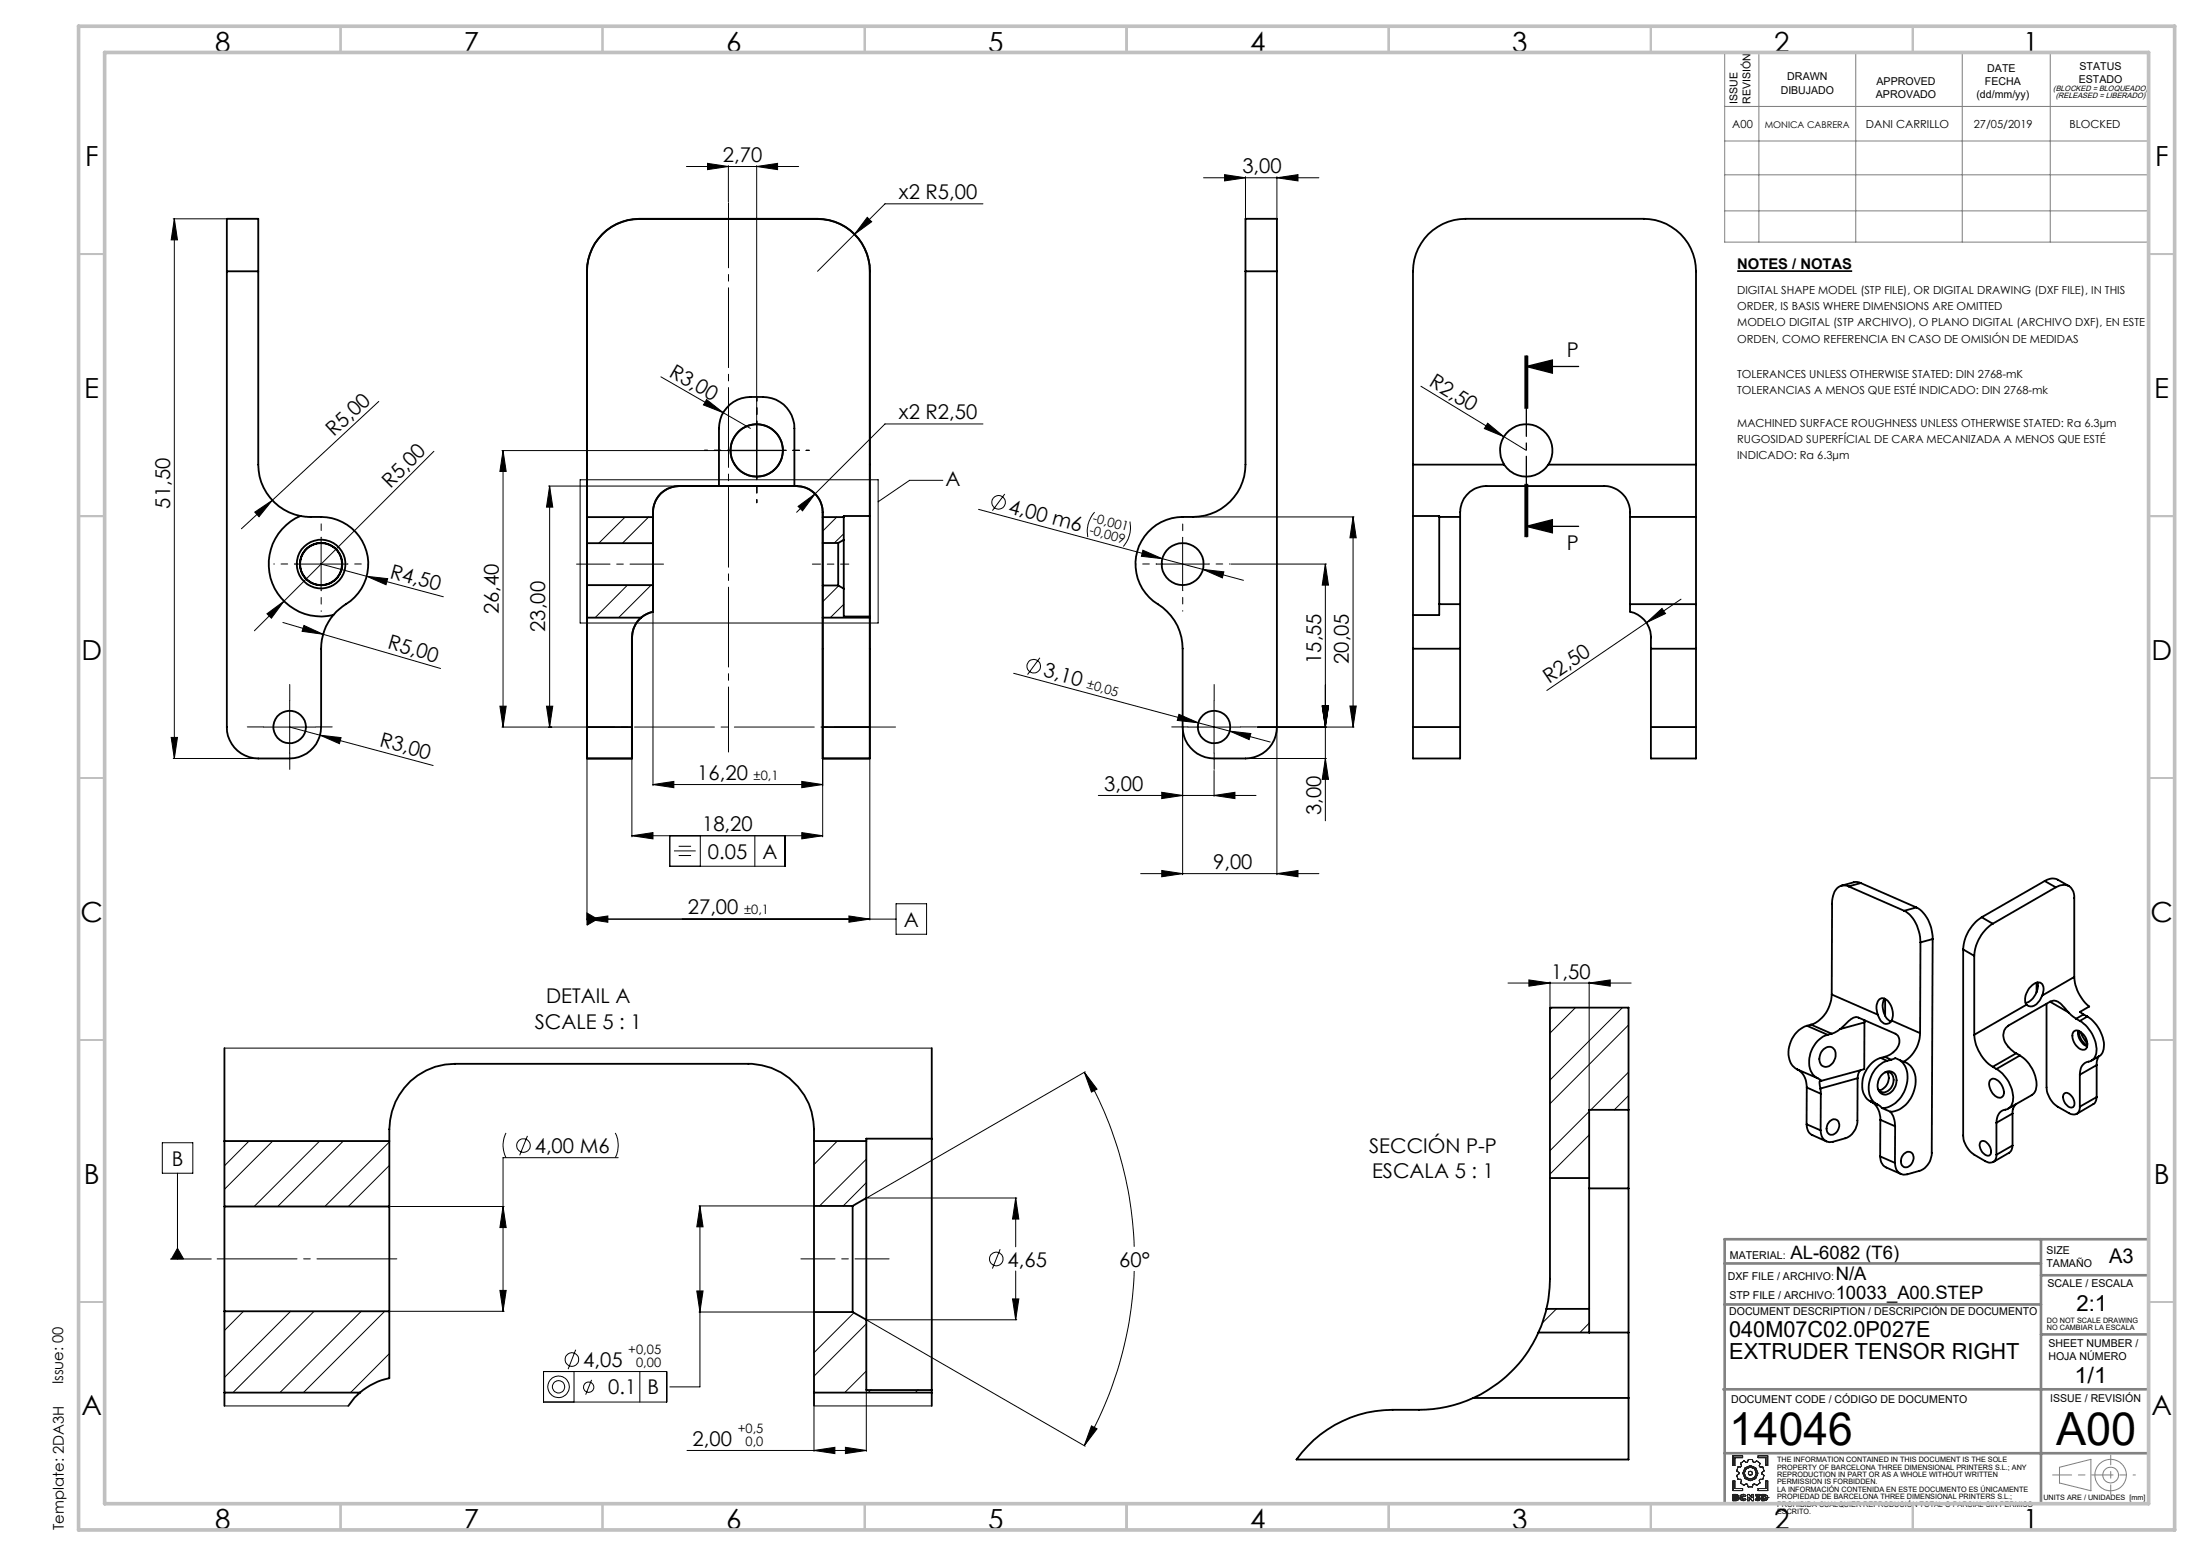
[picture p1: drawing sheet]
<svg xmlns="http://www.w3.org/2000/svg" width="420mm" height="297mm" viewBox="0 0 420 297" stroke-linecap="round" stroke-linejoin="round" font-family="sans-serif">
<path d="M331.5 51.8h21.9" fill="none" stroke="#000" stroke-width=".32"/>
<g fill="none" stroke="#000" stroke-width=".19">
<path d="M131 31.8h21.4M135 31.2l4 .6-4 .6zM139 31.6v6.9M144.4 31.8l4-.6v1.2zM144.4 31.6v59.4M187.6 38.9h-18.7l-12.9 12.9M229.7 33.9h22M233.7 33.3l4 .6-4 .6zM237.7 33.7v7.9M243.7 33.9l4-.6v1.2zM243.7 33.7v7.9M33.1 41.8h10"/>
<path d="M33.3 41.8l.6 4h-1.2zM33.3 41.8v103M165.5 41.5l.8 .8-3.2 2.4zM72.3 76.6l-20.3 18.9M126.1 71.9l17.1 9.9M134.8 76.3l3.2 2.5-3.8-1.5zM271.1 73.7l15.9 9.7M48.6 97.8l3.4-2.3-2.6 3.1zM52 95.5l-5.9 5.4M82.8 86.1l-34.3 34.3M95.8 86h53.6M96 86l.6 4h-1.2z"/>
<path d="M96 86v52.8M104.7 92.8h24.7M104.9 92.8l.6 4h-1.2zM104.9 92.8v46M110.7 91.6h56.9v27.3h-56.9zM119.3 98.7l-5 5M123.8 98.7l-5 5M139.4 86h10M152.3 96.7l3.2-2.4-2.4 3.2zM159.7 98.7l-2.7 2.7M179.9 91.7h-6.3l-6 4.1M186.7 97.2l35.1 9.4"/>
<path d="M187.6 80.9h-18.7l-16.9 16.9M191.7 94.3l-2.3 3.2M208.9 97.8a5.6 5.6 0 0 0-1.3 4.7M215.6 99.6a5.5 5.5 0 0 1-1.3 4.7M227.9 98.7h30.5M258.2 98.7l.6 4h-1.2zM258.2 98.7v40.1M283.9 80.8l3.1 2.6-3.8-1.6zM287 83.4l4.3 2.6M50.9 117.2l3.3-2.4-2.4 3.2zM54 118.8l30.1 8.8M56.3 107.7h10"/>
<path d="M58 119.4l3.7 1.7-4.1-.6zM61.3 102.7v10M61.3 107.7l8.7 2.3M70 110l4 .5-.3 1.1zM70 110l14.6 3.9M119.7 111.7l-6.1 6.2M124.2 111.7l-6.2 6.2M124.6 117v33M160.1 111.8l-3.1 3.1M161 115.4l-2.6 2.5M161 101.9l-1.8 1.7M218.1 105l3.7 1.6-4-.4z"/>
<path d="M220.7 107.7h10M221.8 106.6l7.8 2.1M225.7 102.7v10M229.6 108.7l3.9 .4-.2 1.2zM229.6 108.7l7.7 2.1M234.9 107.7h18.2M252.9 107.7l.6 4h-1.2zM252.9 107.7v49M314.2 118.8l2.9-2.7 .7 1zM320.8 114.4l-25.6 17.4M50.3 138.8h10M55.3 133.8v10"/>
<path d="M55.3 138.8l5.8 1.5M95.4 134.8h1.2l-.6 4zM95.8 138.8h9.6M104.3 134.8h1.2l-.6 4zM120.6 139v20.7M157 139v20.7M193.4 128.5l35.3 9.5M198.4 125.6l-2.3 3.2M225 136.3l3.7 1.7-4.1-.5zM225.7 139v28M226.7 138.8h10M228.7 138l6 1.6"/>
<path d="M231.7 133.8v10M234.7 139.6l4 .4-.3 1.2zM234.7 139.6l7.7 2M243.7 139v28M252.3 134.8h1.2l-.6 4zM257.6 134.8h1.2l-.6 4zM258.4 138.8h-18.4M32.7 140.8h1.2l-.6 4zM33.1 144.8h16M61.1 140.3l4 .5-.3 1.2zM61.1 140.3l21.6 5.8M112 145v30.6"/>
<path d="M120.6 159.5l4-.6v1.2zM120.6 159.5h36.4M124.6 149.8l4-.6v1.2zM124.6 149.8h32.4M127.8 159.5v5.8h22v-5.8M133.6 159.5v5.8M144 159.5v5.8M153 149.2l4 .6-4 .6zM153 158.9l4 .6-4 .6zM166 145v30.6M209.6 151.8h30.1M221.7 151.2l4 .6-4 .6z"/>
<path d="M231.7 151.8l4-.6v1.2zM231.7 147.1v4.9M237.9 144.8h15.2M252.9 144.8l.6 4h-1.2zM112 175.4h59M112 174.3l2 1.1-2 1.2zM112 175.4l4-.6v1.2zM128.6 162.4h4.2M129.5 161.5h2.4M129.5 163.3h2.4M162 174.8l4 .6-4 .6zM171 172.5h5.8v5.8h-5.8z"/>
<path d="M217.7 166.8h34M221.7 166.2l4 .6-4 .6zM243.7 166.8l4-.6v1.2zM287.8 187.6h23.5M291.7 187l4.1 .6-4.1 .6zM295.8 187.4v4.7M296.2 192.3l-.4 .4M300.6 192.3l-4.8 4.9M303.2 187.6l4.1-.6v1.2zM303.2 187.4v24.3M309.6 192.3l-13.8 13.9M310.8 195.6l-15 15.1"/>
<path d="M31 218.1h5.8v5.8h-5.8zM42.8 200.1h135M47.5 217.8l-4.7 4.7M52 217.8l-9.2 9.2M61 217.8l-12.5 12.5M65.5 217.8l-12.5 12.5M74.3 218l-12.3 12.3M96.6 216.2a5.2 5.2 0 0 0 0 4.8M100.6 216.8l-1.4 3.7M117.4 216.2a5.2 5.2 0 0 1 0 4.8M159.8 217.8l-4.5 4.5M206.9 204.6l2.4 3.3-1 .6z"/>
<path d="M206.9 204.6a71 71 0 0 1 9.5 33.4M207.1 204.6l-41.6 24M303.2 212.2l-7.4 7.4M303.2 216.6l-7.4 7.5M310.8 204.6l-7.2 7.2M310.8 209.1l-2.8 2.7M33.9 238.3l1.1 2h-2.3zM33.9 223.9v16.4M74.3 222.5l-7.8 7.8M74.5 230.3h21.7M96 230.3l.6 4h-1.2zM118 221h-22v29.3"/>
<path d="M133.4 230.2h21.7M133.6 230.2l.6 4h-1.2zM133.6 230.2v34.5h-5.8M165.3 221.3l-8.9 8.9M165.3 225.7l-4.4 4.5M165.5 228.7h28.5M190.9 238.4l-1.5 3.7M193.8 228.7l.6 4h-1.2zM193.8 228.7v9.3M32.5 240.3h7.8M46.5 250.3l-3.7 3.7M55.5 250.3l-12.7 12.6"/>
<path d="M59.9 250.3l-15.4 15.5M68.9 250.3l-15.5 15.5M73.4 250.3l-15.5 15.5M74.3 258.4l-7.4 7.4M74.5 250.3h21.7M95.4 246.3h1.2l-.6 4zM109.9 257.6l-1.5 3.7M133 246.4h1.2l-.6 4zM133.4 250.4h21.7M162.9 250.6l-7.6 7.6M165.3 252.7l-10 10M165.5 252l41.6 24"/>
<path d="M165.5 251.9h28.5M193.2 247.9h1.2l-.6 4zM193.8 242.6v9.3M216.4 242.6a71.1 71.1 0 0 1-9.5 33.3M297 249.8l-2.7 2.8M303.2 252.6l-1.7 1.7M42.8 268.4h23.7M74.3 262.9l-.2 .2M103.7 261.8h23.5v5.8h-23.5zM109.5 261.8v5.8M112.9 263.4l-1.1 2.8M122.1 261.8v5.8"/>
<path d="M131.1 276.9h34.2M155.3 268.4h22.5M155.3 276.9l4-.6v1.2zM155.3 268.6v8.4M161.3 276.3l4 .6-4 .6zM165.3 261.7l-4.1 4.1M165.3 265.5v11.5M166.2 265.3l-.5 .5M175.2 265.3l-.5 .5M208.3 272.2l1 .5-2.4 3.2z"/>
<circle cx="190.5" cy="95.9" r="1.3"/>
<circle cx="197.3" cy="127.2" r="1.29"/>
<circle cx="99.9" cy="218.7" r="1.29"/>
<circle cx="109.1" cy="259.5" r="1.29"/>
<circle cx="190.1" cy="240.3" r="1.3"/>
<circle cx="106.6" cy="264.7" r="2.06"/>
<circle cx="106.6" cy="264.7" r="1.17"/>
<circle cx="112.3" cy="264.8" r=".98"/>
</g>
<path d="M291 67.9v10M291.3 70l4.9-1.3v2.5zM291.3 70h9.9M291.3 67.9v10M291.5 67.9v10M291 92.4v10M291.3 92.4v10M291.5 92.4v10zM291.3 100.5l4.9-1.3v2.5zM291.3 100.5h9.9" fill="none" stroke="#000" stroke-width=".25"/>
<g fill="none" stroke="#191924" stroke-width=".19">
<path d="M330.7 277.9h1.8v.3h-1.5v1.5h-.3zM332.1 279.3l.7-.5 .4 .3 .3-.1 .1-.4h.8l.1 .4 .3 .1 .4-.3 .7 .5-.2 .5 .2 .2h.5l.2 .8-.4 .3v.2l.4 .3-.2 .8h-.5l-.2 .2 .1 .5-.6 .4-.4-.3-.3 .1-.1 .5h-.8l-.2-.5-.2-.1-.4 .3-.7-.4 .2-.5-.2-.2h-.5l-.2-.8 .4-.3v-.2l-.4-.3 .2-.8h.5l.2-.2zM335.5 277.9h1.8v1.8h-.3v-1.5h-1.5zM330.7 282.7h.3v1.4h1.5v.4h-1.8zM331 285.5l.4 .1-.4 .1zM331 286l.4 .1-.4 .1zM331.3 285.3l.3 .1 .1 .1M331.3 285.3h.2l.2 .2M331.3 285.3h-.6v1.2l.9-.1 .2-.3M331.4 285.6h.1M331.4 286.1h.1M331.7 285.5l-.2 .3 .3 .3"/>
<path d="M331.7 285.5h.1M331.8 286.1h.1M332 285.9l.2 .3 .4 .3 .6-.3M332 285.9l.1 .3 .2 .2 .5 .1 .4-.3M332 285.9h.1M332.4 285.9l.1 .2 .2 .1 .2-.2M332.4 285.9l.1 .2 .4-.1M332.4 285.9h.1M332.9 285.7l-.2-.2-.3 .1v.3M332.9 285.7l-.4-.1-.1 .3M332.9 286l.3 .2M333.2 285.5l-.5-.3-.5 .2-.2 .5"/>
<path d="M333.2 285.5l-.4-.3-.5 .1-.3 .6M333.2 285.5l-.3 .2M333.5 285.3h.3l.5 .6v-.6h.3v1.2h-.3l-.5-.7v.7h-.3zM335.1 286l.3 .2 .2-.1-.2 .1zM335.1 286l-.2 .2M335.5 284.1h1.5v-1.4h.3v1.8h-1.8zM335.6 286.1l-.4-.2v-.2l.3-.2h-.5v-.2h.8v.2l-.2 .2 .3 .4M335.6 286.1h.1M335.9 286.1l-.2 .3-.3 .1-.5-.3M335.9 286.1l-.2 .3-.4 .1-.4-.3M335.9 286.1h.1M336.2 285.3h.5l.5 .2 .2 .4-.3 .4-.9 .2z"/>
<path d="M336.6 285.5l.3 .1v.5h-.3zM337 285.9h.1M337.4 285.9h.1"/>
<circle cx="334" cy="281.2" r="1.14"/>
<circle cx="334" cy="281.2" r=".39"/>
<circle cx="334" cy="281.2" r="1.45"/>
</g>
<g fill="none" stroke="#808080" stroke-width=".19">
<path d="M329.1 10h80.9v36.2h-80.9zM335.6 10v36.2M354.1 10v36.2M374.4 10v36.2M391.2 10v36.2M329.1 20.3h80.9M329.1 26.9h80.9M329.1 33.4h80.9M329.1 40.2h80.9M393 280.1l6-1.6v6l-6-1.4z"/>
<circle cx="402.7" cy="281.6" r="3"/>
<circle cx="402.8" cy="281.5" r="1.49"/>
</g>
<path d="M139.4 86h-5M144.4 81v-5M144.4 91v5M149.4 86h5" fill="none" stroke="#000" stroke-width=".19" stroke-dasharray="15.2 1.3 1.3 1.3" stroke-dashoffset="14.6"/>
<path d="M56.3 107.7h-4.1M61.3 102.7v-4.1M61.3 112.7v4M66.3 107.7h4M220.7 107.7h-4M225.7 102.7v-4M225.7 112.7v4M230.7 107.7h4" fill="none" stroke="#000" stroke-width=".19" stroke-dasharray="15.2 1.3 1.3 1.3" stroke-dashoffset="15.1"/>
<path d="M50.3 138.8h-3.1M55.3 133.8v-3.1M60.3 138.8h3.1M226.7 138.8h-3.1M231.7 133.8v-3.1M236.7 138.8h3.1M55.3 143.8v3.1M231.7 143.8v3.1" fill="none" stroke="#000" stroke-width=".19" stroke-dasharray="15.2 1.3 1.3 1.3"/>
<path d="M105.6 138.8h65.3" fill="none" stroke="#000" stroke-width=".19" stroke-dasharray="15.2 1.3 1.3 1.3" stroke-dashoffset="3.5"/>
<path d="M139 143.5v-104.8" fill="none" stroke="#000" stroke-width=".19" stroke-dasharray="15.2 1.3 1.3 1.3" stroke-dashoffset="2.8"/>
<path d="M126.6 107.7h-16.6" fill="none" stroke="#000" stroke-width=".19" stroke-dasharray="15.2 1.3 1.3 1.3" stroke-dashoffset="8.8"/>
<path d="M162 107.7h-7" fill="none" stroke="#000" stroke-width=".19" stroke-dasharray="15.2 1.3 1.3 1.3" stroke-dashoffset="13.7"/>
<path d="M40.3 240.3h36.5" fill="none" stroke="#000" stroke-width=".19" stroke-dasharray="15.2 1.3 1.3 1.3" stroke-dashoffset="-1.1"/>
<path d="M152.8 240.3h16.9" fill="none" stroke="#000" stroke-width=".19" stroke-dasharray="15.2 1.3 1.3 1.3" stroke-dashoffset="8.7"/>
<path d="M291.3 67.9v34.5" fill="none" stroke="#000" stroke-width=".25" stroke-dasharray="6.3 1.3 1.3 1.3" stroke-dashoffset="1.2"/>
<path d="M391.7 281.5h11.1" fill="none" stroke="#808080" stroke-width=".19" stroke-dasharray="15.2 1.3 1.3 1.3" stroke-dashoffset="11.6"/>
<path d="M402.8 281.5h4.7" fill="none" stroke="#808080" stroke-width=".19" stroke-dasharray="15.2 1.3 1.3 1.3" stroke-dashoffset="14.8"/>
<path d="M402.8 277.8v7.4" fill="none" stroke="#808080" stroke-width=".19" stroke-dasharray="15.2 1.3 1.3 1.3" stroke-dashoffset="13.4"/>
<path d="M329.1 236.5h80.9v50.5h-80.9zM389.5 236.5v50.5M329.1 249h60.4M329.1 241.2h60.4M389.5 243.4h20.5M389.5 254.7h20.5M328.9 265.2h81.1M329.1 277.4h80.9" fill="none" stroke="#808080" stroke-width=".5"/>
<g fill="none" stroke="#c0c0c0" stroke-width=".35">
<path d="M65 5v5M115 5v5M165 5v5M215 5v5M265 5v5M315 5v5M365 5v5M15 48.5h5M410 48.5h5M15 98.5h5M410 98.5h5M15 148.5h5"/>
<path d="M410 148.5h5M15 198.5h5M410 198.5h5M15 248.5h5M410 248.5h5M65 287v5M115 287v5M165 287v5M215 287v5M265 287v5M315 287v5M365 287v5"/>
</g>
<path d="M15 5h400v287h-400zM20 10h390v277h-390z" fill="none" stroke="#c0c0c0" stroke-width=".7"/>
<g fill="#000">
<path d="M134.8 76.3l3.2 2.5-3.8-1.5zM48.6 97.8l3.4-2.3-2.6 3.1zM283.9 80.8l3.1 2.6-3.8-1.6zM50.9 117.2l3.3-2.4-2.4 3.2zM314.2 118.8l2.9-2.7 .7 1zM58 119.4l3.7 1.7-4.1-.6z"/>
<path d="M243.7 33.9l4-.6v1.2zM233.7 33.3l4 .6-4 .6z"/>
<path d="M291.3 70l4.9-1.3v2.5zM291.3 100.5l4.9-1.3v2.5z"/>
<path d="M258.2 98.7l.6 4h-1.2zM257.6 134.8h1.2l-.6 4zM33.3 41.8l.6 4h-1.2zM32.7 140.8h1.2l-.6 4z"/>
<path d="M70 110l3.7 1.6 .3-1.1zM61.1 140.3l3.7 1.7 .3-1.2z"/>
<path d="M229.6 108.7l3.7 1.6 .2-1.2zM218.1 105l-.3 1.2 4 .4z"/>
<path d="M104.3 134.8h1.2l-.6 4zM104.9 92.8l.6 4h-1.2zM95.4 134.8h1.2l-.6 4zM96 86l.6 4h-1.2zM252.9 144.8l.6 4h-1.2zM252.3 134.8h1.2l-.6 4zM252.3 134.8h1.2l-.6 4zM252.9 107.7l.6 4h-1.2z"/>
<path d="M234.7 139.6l3.7 1.6 .3-1.2zM225 136.3l-.4 1.2 4.1 .5z"/>
<path d="M124.6 149.8l4-.6v1.2zM153 149.2l4 .6-4 .6zM165.5 41.5l-2.4 3.2 3.2-2.4zM152.3 96.7l.8 .8 2.4-3.2zM135 31.2l4 .6-4 .6zM144.4 31.8l4-.6v1.2zM120.6 159.5l4-.6v1.2zM153 158.9l4 .6-4 .6zM112 175.4l4-.6v1.2zM162 174.8l4 .6-4 .6zM96 230.3l.6 4h-1.2zM95.4 246.3h1.2l-.6 4zM133 246.4h1.2l-.6 4zM133.6 230.2l.6 4h-1.2zM208.3 272.2l1 .5-2.4 3.2zM206.9 204.6l2.4 3.3-1 .6zM193.2 247.9h1.2l-.6 4zM193.8 228.7l.6 4h-1.2zM155.3 276.9l4-.6v1.2zM161.3 276.3l4 .6-4 .6zM221.7 151.2l4 .6-4 .6zM231.7 151.8l4-.6v1.2z"/>
<path d="M112 174.3l2 1.1-2 1.2zM33.9 238.3l1.1 2h-2.3z"/>
<path d="M221.7 166.2l4 .6-4 .6zM243.7 166.8l4-.6v1.2z"/>
<path d="M303.2 187.6l4.1-.6v1.2zM291.7 187l4.1 .6-4.1 .6z"/>
</g>
<g fill="none" stroke="#000" stroke-width=".35">
<path d="M43.3 51.8v-10h6v10M43.3 51.8v87a6 6 0 0 0 6 6h6a6 6 0 0 0 6-6v-15a10 10 0 0 1 2.3-6.4M43.3 51.8h6M49.3 51.8v36.9a10 10 0 0 0 8 9.8M112 51.8a10 10 0 0 1 10-10h34a10 10 0 0 1 10 10M112 51.8v87M166 51.8v87M237.7 51.8v36.9a10 10 0 0 1-10 10 10.2 10.2 0 0 0-7.8 2.1 9 9 0 0 0 1 14.5 10 10 0 0 1 4.8 8.5v15a6 6 0 0 0 6 6h6a6 6 0 0 0 6-6v-87M237.7 51.8v-10h6v10M237.7 51.8h6M57.3 98.5a10 10 0 0 0-5.5 12.3 10 10 0 0 0 11.8 6.6M57.3 98.5l1.5 .2a11.2 11.2 0 0 1 8.3 2.1 9.1 9.1 0 0 1-1.8 15l-1.7 1.6"/>
<path d="M112 88.7v10h12.6v-.9M124.6 97.8v19M129.6 92.8a5 5 0 0 0-5 5M129.6 92.8h22.4M129.6 92.8a4.9 4.9 0 0 0-5 5M137.2 92.8v-11a6 6 0 0 1 6-6 8.8 8.8 0 0 1 5.6 .9 6 6 0 0 1 2.8 5.1v11M152 92.8a5.1 5.1 0 0 1 5 5M152 92.8a4.9 4.9 0 0 1 5 5M157 97.8v.9h4M157 97.8v41M161 98.7v4.3M166 98.5v19.2h-5v-5.3"/>
<path d="M166 98.5h-5v.2M166 88.7v9.8M269.6 98.5v18.9M269.6 88.7v9.8M269.6 98.5h5v.2M269.6 88.7v-36.9a10 10 0 0 1 10-10h34.1a10 10 0 0 1 9.9 10v36.9M269.6 88.7h17.4M274.6 98.7v16.6M274.6 98.7h4M278.6 98.7v16.6M278.6 98.7a5.2 5.2 0 0 1 5-5.9h22.4a5.2 5.2 0 0 1 5 5.9M287 88.7a5 5 0 0 0 8.5 0"/>
<path d="M287 88.7a5 5 0 0 1 4.2-7.7 5 5 0 0 1 4.3 7.7M295.5 88.7h28.1M311 98.7v16.6M311 98.7h12.6M323.6 98.7v16.6M323.6 88.7v10M112 103.7h12.6v8h-12.6zM122.3 117.9a6.4 6.4 0 0 0-1.7 5.1v.9M122.3 117.9h-10.3v6M124.6 116.8a4.6 4.6 0 0 0-2.3 1.1M124.6 116.8a4.9 4.9 0 0 0-4 4.9v17.1M159.9 103.6v8.2"/>
<path d="M159.9 103.6h-2.9v8.2h2.9M159.9 111.8l1.1 .6M161 103v9.4M161 103l-1.1 .6M269.6 117.4v6.4M274.6 115.3v2.1h-5M274.6 115.3h4M278.6 115.3v8.5M311 115.3v1.5a5.4 5.4 0 0 1 4 6.2v.8M311 115.3h12.6M323.6 115.3v8.5M112 138.8v6"/>
<path d="M112 138.8h8.6M120.6 138.8v6h-8.6M157 123.9v-6h9v6M157 138.8v6M157 138.8h9M166 138.8v6M269.6 138.8v6h9v-6M269.6 138.8h9M269.6 123.8h9M269.6 123.8v15M278.6 123.8v15M315 138.8v6h8.6v-6"/>
<path d="M315 138.8h8.6M315 123.8h8.6M315 123.8v15M323.6 123.8v15M157 144.8h9M352.7 169.2a2.12 2.12 0 0 0-2.9 1.8l-.2 1-.1 17.8M352.7 169.2l10.7 4.6M355.1 168.6l-1.1-.3-2.6 .7M355.1 168.6l-2.4 .6M355.1 168.6l10.6 4.6M363.4 173.8a6.9 6.9 0 0 1 3.1 6.1M365.7 173.2a6.7 6.7 0 0 1 3.1 6"/>
<path d="M365.7 173.2l-2.3 .6M366.5 179.9l-.1 17.3M368.8 179.2l-.2 40.9a3.6 3.6 0 0 1-2.3 3.4l-2.4 .7a1.92 1.92 0 0 1-2.3-2.2M368.8 179.2l-2.3 .7M378.1 175.1a7.8 7.8 0 0 0-3.5 6.1M378.1 175.1l2.2 1.2M380.3 176.3a8 8 0 0 0-3.6 6.2M390.2 168.2l1.1-.5 1.1 .1 2.4 1.3M390.2 168.2l2.1 1.2M390.2 168.2l-12.1 6.9M392.3 169.4a2.13 2.13 0 0 1 2.3-.4 2.13 2.13 0 0 1 1.2 2v15.5M392.3 169.4l-12 6.9"/>
<path d="M344.8 195.8a5.3 5.3 0 0 0-2.8 7.6l.9 .7M344.8 195.8l4 1.7M345.6 195.6l3.9 1.7M345.6 195.6l-.8 .2M348.8 197.5a5.4 5.4 0 0 0-3.1 7.2l.5 .7 .7 .4M349.5 189.8a6.2 6.2 0 0 1-3.9 5.8M349.5 189.8l8.8 3.9M349.5 197.3l-.7 .2M351.2 196.4l1.7-1.6a1.67 1.67 0 0 1 1.7-.6l7.1 3.1a1.95 1.95 0 0 1 0 3.1l-1 .9-1 .4M351.2 196.4l-1.7 .9M355.8 195.2l-.1 8.9-8.1 2.2M355.8 195.2l-4.6 1.2"/>
<path d="M355.8 194.7v.5M358.3 193.7a2.51 2.51 0 0 1 .5-3.1 1.73 1.73 0 0 1 2.1 1.4 3.5 3.5 0 0 1 .1 2.8M358.3 193.7l.2 .3a2.01 2.01 0 0 0 1.3 1.4 1.14 1.14 0 0 0 1.2-.6M359.6 190.6a3.5 3.5 0 0 0 1.2 4.4M359.7 190.7v3.2M361 194.8l5.4 2.4M366.4 197.2a6.5 6.5 0 0 1-3.2 5.5M374.6 181.2v35.5a4.8 4.8 0 0 0 2.1 3.7l2.1 1.2a1.3 1.3 0 0 0 1.5 .2 1.3 1.3 0 0 0 .7-1.4M374.6 181.2l2.1 1.3M376.7 197.5a8 8 0 0 0 3.6 6.1M376.7 182.5v15M386.7 191.8l-10 5.7"/>
<path d="M388.6 187.6v1.8M388.8 187.5a3.5 3.5 0 0 1-2.3 3.9M389.7 190a1.9 1.9 0 0 0-.3-2.4 2.63 2.63 0 0 0-2.7 2l-.3 1.4 .3 .8M389.7 190l-.1 .2a2.31 2.31 0 0 1-2.5 1.8l-.4-.2M390.5 191.6v15.9a4.9 4.9 0 0 0 2.1 3.7l2.2 1.2a1.28 1.28 0 0 0 1.5 .2 1.28 1.28 0 0 0 .6-1.4M391.2 191.2a1.93 1.93 0 0 1 2.5 .9l1 1.1M391.2 191.2l-7.9 4.6a2.59 2.59 0 0 0 0 4l1.4 1.2M391.2 191.2l3.5 2M394.7 193.2l1.5 1.2M395.6 197a1.13 1.13 0 0 1 1.8 .3 2.35 2.35 0 0 1 .6 2.9 1.45 1.45 0 0 1-1.8-.6 2.5 2.5 0 0 1-.6-2.6zM395.8 186.5a7.9 7.9 0 0 0 2.9 5.6l-1.8 1 .7 .5M395.8 186.5l-6.1 3.5"/>
<path d="M396.2 194.4l.7 .5M396.6 196.7a2.9 2.9 0 0 0 1.7 3M396.7 196.8a3.5 3.5 0 0 0 1.6 2.8M396.9 194.9a6.6 6.6 0 0 1 3.1 6.1 1.88 1.88 0 0 1-1.7 1.7 2.28 2.28 0 0 0-1.4 2.4M397 197l.4 .8 .9 1.4M397.6 193.6l-1.4 .8M397.6 193.6l.7 .4M398.3 194a6.8 6.8 0 0 1 3.1 6.2l-.2 .7-.4 .5-1.7 1M398.3 194l-1.4 .9M42.8 200.1v17.7M42.8 217.8v12.5M42.8 217.8h31.5"/>
<path d="M74.3 217.8v-.1a24.6 24.6 0 0 1 .5-5.5 12.4 12.4 0 0 1 12-9.1h56a12.7 12.7 0 0 1 12.5 14.1v.6M74.3 217.8v12.5M155.3 217.8v12.4M155.3 217.8h10M165.3 217.8v10.9M177.8 217.3v48M177.8 217.3h-12.5v.5M177.8 200.1v17.2M310.8 211.8v15M310.8 211.8v-19.5h-15v32.6M310.8 211.8h-7.6v13.1M342.9 204.1a3.6 3.6 0 0 1 1.9 3.5"/>
<path d="M342.9 204.1l4 1.7M344.7 214.6a2.06 2.06 0 0 0 1.2 2.1l2.6 1.2M344.7 214.6l2.7 1.2M344.8 207.6l2.7 1.2M344.8 207.6l-.1 7M346.9 205.8l.7 .5M347.3 207.8l.2 1M347.5 208.8l-.1 7M347.6 206.3h-.3l-.1 .2 .1 1.3M347.9 200.3a1.36 1.36 0 0 1 1.8-.3 1.36 1.36 0 0 1 .6 1.6 2.16 2.16 0 0 1-2.1 2 1.67 1.67 0 0 1-.8-2.4zM349.1 214.1a1.07 1.07 0 0 1 1.5-.3 1.07 1.07 0 0 1 .3 1.4 1.37 1.37 0 0 1-2 1.2 1.67 1.67 0 0 1 .2-2.3zM354.5 205.8l-.1 8.1a3.6 3.6 0 0 1-2.3 3.4l-2.4 .6a1.92 1.92 0 0 1-2.3-2.1"/>
<path d="M354.5 205.8l-7.2 2M355.1 204.3l-.4 .4-.2 1.1M357 210.3a3.6 3.6 0 0 1 1.8 3.4M357 210.3l1.2 .5M358.2 210.8l1 .7M358.8 213.7l2.8 1.3M358.8 213.7v7M358.9 201.9a5.3 5.3 0 0 0-2.8 7.6l.9 .8M358.9 201.9l1.2 .6M359.2 211.5l1.5 .7M359.2 205.1a1.55 1.55 0 0 1 2-.4 1.55 1.55 0 0 1 .7 1.8 2.35 2.35 0 0 1-2.7 2.3 2.35 2.35 0 0 1 0-3.7zM359.7 201.7l1.2 .6"/>
<path d="M359.7 201.7l-.8 .2M359.7 204.7a1.27 1.27 0 0 1 1.7 1.4 2.23 2.23 0 0 1-2.2 2.4l-.5-.2-.3-.5M360.1 204.6a2.35 2.35 0 0 1-1.5 3.5M360.1 202.5a5.4 5.4 0 0 0-3 7.2l.5 .7 .6 .4M360.7 212.2a4.4 4.4 0 0 1 .9 2.8M360.9 202.3l.8-.3 1.5 .7M360.9 202.3l-.8 .2M361.6 215v7M362.5 202.3a4.6 4.6 0 0 1 1 5.7 5.1 5.1 0 0 1-4.3 3.5M363.2 202.7a3.7 3.7 0 0 1 2.3 4.3 5.8 5.8 0 0 1-4.4 5.2h-.4M378 217.9a1.55 1.55 0 0 1 1.9 1.4v.3a.75 .75 0 0 1-.3 1 .75 .75 0 0 1-1-.4 1.8 1.8 0 0 1-.6-2.3zM379.8 206.2a1.21 1.21 0 0 1 1.9 .5 2.1 2.1 0 0 1 .4 2.7 1.35 1.35 0 0 1-1.8-.7 2.55 2.55 0 0 1-.5-2.5z"/>
<path d="M380.3 203.6l.7 .4M381 204a6.6 6.6 0 0 1 3.1 6.2 1.88 1.88 0 0 1-1.8 1.7 2.4 2.4 0 0 0-1.3 2.4M381 214.3v6.1M384 218.6l-.2 1-.3 .4-3.1 1.8M384 212.5l-3 1.8M384 218.6l-3 1.8M384 212.5v6.1M384.6 210.8l-.5 .8-.1 .9M384.7 201l-4.4 2.6M384.7 201l.7 .5M385.4 201.5a6.6 6.6 0 0 1 3.1 6.5l-.3 .6-.5 .5-4.5 2.5M385.4 201.5l-4.4 2.5"/>
<path d="M393.9 208.8a1.1 1.1 0 0 1 1.5 .6 1.39 1.39 0 0 1 0 2 1.89 1.89 0 0 1-1.5-2.6zM396.9 205.1v6.1M400.1 209.4l-.1 .6-.4 .7-3.3 1.9M400.1 203.3l-3.2 1.8M400.1 209.4l-3.2 1.8M400.1 203.3v6.1M400.4 201.7l-.3 .9v.7M42.8 230.3v20M42.8 230.3h31.5M74.3 230.3v20M155.3 230.2v20.2M155.3 230.2h7.4"/>
<path d="M162.7 230.2v20.2M165.3 228.7v23.2M165.3 228.7l-2.6 1.5M295.8 224.9v14.5a42.6 42.6 0 0 1-.6 10l-.1 .4M295.8 224.9h7.4M303.2 224.9v24.9M303.2 226.8h7.6M310.8 226.8v27.5M358.8 220.7a2.26 2.26 0 0 0 1.1 2.1l2.8 1.3M358.8 220.7l2.8 1.3M363.3 220.3a1.07 1.07 0 0 1 1.4-.3 1.07 1.07 0 0 1 .4 1.4 1.37 1.37 0 0 1-2 1.2 1.67 1.67 0 0 1 .2-2.3zM42.8 250.3h31.5"/>
<path d="M42.8 250.3v15.5M74.3 250.3v12.8a12.8 12.8 0 0 0-5.6 2.7M155.3 250.4h7.4M155.3 250.4v15.4M162.7 250.4l2.6 1.5M165.3 251.9v13.4h12.5M293.5 254.3a24 24 0 0 1-7.6 9.7l-3.4 2.2-1.4 .6M293.5 254.3h17.3M295.1 249.8l-.8 2.9-.8 1.6M295.1 249.8h8.1M303.2 249.8v4.5M310.8 254.3v12.5"/>
<path d="M42.8 265.8v2.6M42.8 265.8h25.9M68.7 265.8l-1 1-1.2 1.6M155.3 265.8v2.6M155.3 265.8h22.5M177.8 265.8v2.6M177.8 265.3v.5M281.1 266.8a24.8 24.8 0 0 1-10.3 2.3 34.4 34.4 0 0 0-11.5 .9 22.7 22.7 0 0 0-11.9 8.6h63.4v-11.8M281.1 266.8h29.7"/>
<circle cx="144.4" cy="86" r="5"/>
<circle cx="61.3" cy="107.7" r="4"/>
<circle cx="61.3" cy="107.7" r="4.7"/>
<circle cx="225.7" cy="107.7" r="4"/>
<circle cx="55.3" cy="138.8" r="3.1"/>
<circle cx="231.7" cy="138.8" r="3.1"/>
</g>
<g font-size="8.7">
<text x="330" y="275.9">14046</text>
<text x="392.3" y="275.9">A00</text>
</g>
<g font-size="5.3">
<text x="41" y="9.9">8</text>
<text x="88.5" y="9.9">7</text>
<text x="138.5" y="9.9">6</text>
<text x="188.5" y="9.9">5</text>
<text x="238.5" y="9.9">4</text>
<text x="288.5" y="9.9">3</text>
<text x="338.5" y="9.9">2</text>
<text x="386" y="9.9">1</text>
<text x="16.2" y="31.7">F</text>
<text x="411.2" y="31.7">F</text>
<text x="16.1" y="75.9">E</text>
<text x="411.1" y="75.9">E</text>
<text x="15.5" y="125.9">D</text>
<text x="410.5" y="125.9">D</text>
<text x="15.4" y="175.9">C</text>
<text x="410.4" y="175.9">C</text>
<text x="16" y="225.9">B</text>
<text x="411" y="225.9">B</text>
<text x="15.5" y="270.2">A</text>
<text x="410.5" y="270.2">A</text>
<text x="41" y="291.9">8</text>
<text x="88.5" y="291.9">7</text>
<text x="138.5" y="291.9">6</text>
<text x="188.5" y="291.9">5</text>
<text x="238.5" y="291.9">4</text>
<text x="288.5" y="291.9">3</text>
<text x="338.5" y="291.9">2</text>
<text x="386" y="291.9">1</text>
</g>
<g font-size="4.2">
<text x="396.2" y="250.3">2:1</text>
<text x="330" y="255.2">040M07C02.0P027E</text>
<text x="330" y="259.5">EXTRUDER TENSOR RIGHT</text>
<text x="395.8" y="264">1/1</text>
</g>
<g font-size="3.9">
<text x="138" y="30.9">2,70</text>
<text x="237.1" y="33.1">3,00</text>
<text x="171.5" y="38.1">x2 R5,00</text>
<text x="127.5" y="71.7" transform="rotate(30 127.5 71.7)">R3,00</text>
<text x="299" y="68.2">P</text>
<text x="272.5" y="73.6" transform="rotate(31 272.5 73.6)">R2,50</text>
<text x="63.7" y="83.4" transform="rotate(-43 63.7 83.4)">R5,00</text>
<text x="171.5" y="80.1">x2 R2,50</text>
<text x="74.5" y="93.3" transform="rotate(-45 74.5 93.3)">R5,00</text>
<text x="180.4" y="92.8">A</text>
<text x="32.4" y="97.1" transform="rotate(-90 32.4 97.1)">51,50</text>
<text x="192.3" y="97.8" transform="rotate(15 192.3 97.8)">4,00 m6</text>
<text x="299" y="105">P</text>
<text x="74.2" y="110.3" transform="rotate(15 74.2 110.3)">R4,50</text>
<text x="95.2" y="117.2" transform="rotate(-90 95.2 117.2)">26,40</text>
<text x="73.8" y="123.8" transform="rotate(16 73.8 123.8)">R5,00</text>
<text x="104.1" y="120.6" transform="rotate(-90 104.1 120.6)">23,00</text>
<text x="199" y="129.1" transform="rotate(15 199 129.1)">3,10</text>
<text x="252.1" y="126.7" transform="rotate(-90 252.1 126.7)">15,55</text>
<text x="257.4" y="126.7" transform="rotate(-90 257.4 126.7)">20,05</text>
<text x="295.6" y="130.5" transform="rotate(-34 295.6 130.5)">R2,50</text>
<text x="72.3" y="142.5" transform="rotate(15 72.3 142.5)">R3,00</text>
<text x="133.1" y="148.9">16,20</text>
<text x="210.7" y="151">3,00</text>
<text x="252.1" y="155.6" transform="rotate(-90 252.1 155.6)">3,00</text>
<text x="134" y="158.7">18,20</text>
<text x="135.1" y="163.9">0.05</text>
<text x="145.5" y="163.9">A</text>
<text x="231.5" y="165.9">9,00</text>
<text x="131.3" y="174.6">27,00</text>
<text x="172.5" y="176.9">A</text>
<text x="104.2" y="191.5">DETAIL A</text>
<text x="296" y="186.8">1,50</text>
<text x="102" y="196.4">SCALE 5 : 1</text>
<text x="102" y="220.1">4,00 M6</text>
<text x="261.3" y="220">SECCIÓN P-P</text>
<text x="32.8" y="222.5">B</text>
<text x="261.8" y="224.9">ESCALA 5 : 1</text>
<text x="192.3" y="241.8">4,65</text>
<text x="213.6" y="241.8">60°</text>
<text x="402.5" y="241.1">A3</text>
<text x="111.3" y="260.9">4,05</text>
<text x="116.1" y="266.2">0.1</text>
<text x="123.6" y="266.2">B</text>
<text x="132.2" y="276">2,00</text>
</g>
<g font-size="3.5">
<text x="341.7" y="240.4">AL-6082 (T6)</text>
<text x="350.3" y="244.3">N/A</text>
<text x="350.3" y="247.9">10033_A00.STEP</text>
</g>
<g font-size="2.8">
<text x="331.5" y="51.4">NOTES / NOTAS</text>
<text x="12.1" y="264.2" transform="rotate(-90 12.1 264.2)">Issue: 00</text>
<text x="12.2" y="292" transform="rotate(-90 12.2 292)">Template: 2DA3H</text>
</g>
<g font-size="2.5">
<text x="207.7" y="102" transform="rotate(15 207.7 102)">-0,009</text>
<text x="208.4" y="99.6" transform="rotate(15 208.4 99.6)">-0,001</text>
<text x="207.3" y="131.3" transform="rotate(15 207.3 131.3)">±0,05</text>
<text x="143.8" y="148.9">±0,1</text>
<text x="142" y="174.6">±0,1</text>
<text x="119.9" y="258.5">+0,05</text>
<text x="121.4" y="260.9">0,00</text>
<text x="140.8" y="273.5">+0,5</text>
<text x="142.3" y="276">0,0</text>
</g>
<g font-size="2.1">
<text x="339.8" y="17.9">DIBUJADO</text>
<text x="341.1" y="15.4">DRAWN</text>
<text x="358.1" y="16.3">APPROVED</text>
<text x="378.8" y="16.3">FECHA</text>
<text x="379.2" y="13.8">DATE</text>
<text x="396.7" y="15.8">ESTADO</text>
<text x="396.8" y="13.3">STATUS</text>
<text x="331.5" y="19.8" transform="rotate(-90 331.5 19.8)">ISSUE</text>
<text x="334" y="19.8" transform="rotate(-90 334 19.8)">REVISIÓN</text>
<text x="357.9" y="18.8">APROVADO</text>
<text x="377.1" y="18.8">(dd/mm/yy)</text>
<text x="330.6" y="24.4">A00</text>
<text x="356.1" y="24.4">DANI CARRILLO</text>
<text x="376.6" y="24.4">27/05/2019</text>
<text x="394.9" y="24.4">BLOCKED</text>
<text x="331.5" y="56.1">DIGITAL SHAPE MODEL (STP FILE), OR DIGITAL DRAWING (DXF FILE), IN THIS</text>
<text x="331.5" y="59.2">ORDER, IS BASIS WHERE DIMENSIONS ARE OMITTED</text>
<text x="331.5" y="62.3">MODELO DIGITAL (STP ARCHIVO), O PLANO DIGITAL (ARCHIVO DXF), EN ESTE</text>
<text x="331.5" y="65.4">ORDEN, COMO REFERENCIA EN CASO DE OMISIÓN DE MEDIDAS</text>
<text x="331.5" y="72.1">TOLERANCES UNLESS OTHERWISE STATED: DIN 2768-mK</text>
<text x="331.5" y="75.2">TOLERANCIAS A MENOS QUE ESTÉ INDICADO: DIN 2768-mk</text>
<text x="331.5" y="81.4">MACHINED SURFACE ROUGHNESS UNLESS OTHERWISE STATED: Ra 6.3µm</text>
<text x="331.5" y="84.6">RUGOSIDAD SUPERFÍCIAL DE CARA MECANIZADA A MENOS QUE ESTÉ</text>
<text x="331.5" y="87.7">INDICADO: Ra 6.3µm</text>
<text x="390.5" y="239.4">SIZE</text>
<text x="329.7" y="244.3">DXF FILE / ARCHIVO:</text>
<text x="330.1" y="240.4">MATERIAL:</text>
<text x="390.5" y="241.9">TAMAÑO</text>
<text x="390.7" y="245.6">SCALE / ESCALA</text>
<text x="330" y="251">DOCUMENT DESCRIPTION / DESCRIPCIÓN DE DOCUMENTO</text>
<text x="330" y="247.9">STP FILE / ARCHIVO:</text>
<text x="390.9" y="257.1">SHEET NUMBER /</text>
<text x="390.9" y="259.6">HOJA NÚMERO</text>
<text x="330.3" y="267.7">DOCUMENT CODE / CÓDIGO DE DOCUMENTO</text>
<text x="391.2" y="267.5">ISSUE / REVISIÓN</text>
</g>
<text font-size="1.8" x="336.7" y="24.4">MONICA CABRERA</text>
<g font-size="1.5">
<text x="391.8" y="17.4">(BLOCKED = BLOQUEADO)</text>
<text x="392.3" y="18.8">(RELEASED = LIBERADO)</text>
</g>
<g font-size="1.4">
<text x="390.6" y="252.5">DO NOT SCALE DRAWING</text>
<text x="390.6" y="253.9">NO CAMBIAR LA ESCALA</text>
<text x="339.1" y="279.1">THE INFORMATION CONTAINED IN THIS DOCUMENT IS THE SOLE</text>
<text x="339.1" y="280.5">PROPERTY OF BARCELONA THREE DIMENSIONAL PRINTERS S.L.; ANY</text>
<text x="339.1" y="281.9">REPRODUCTION IN PART OR AS A WHOLE WITHOUT WRITTEN</text>
<text x="339.1" y="283.3">PERMISSION IS FORBIDDEN.</text>
<text x="339.1" y="284.7">LA INFORMACIÓN CONTENIDA EN ESTE DOCUMENTO ES ÚNICAMENTE</text>
<text x="339.1" y="286.1">PROPIEDAD DE BARCELONA THREE DIMENSIONAL PRINTERS S.L.;</text>
<text x="339.1" y="287.6">PROHIBIDA CUALQUIER REPRODUCIÓN TOTAL O PARCIAL SIN PERMISO</text>
<text x="389.9" y="286.3">UNITS ARE / UNIDADES [mm]</text>
<text x="339.1" y="289">ESCRITO.</text>
</g>
</svg>
